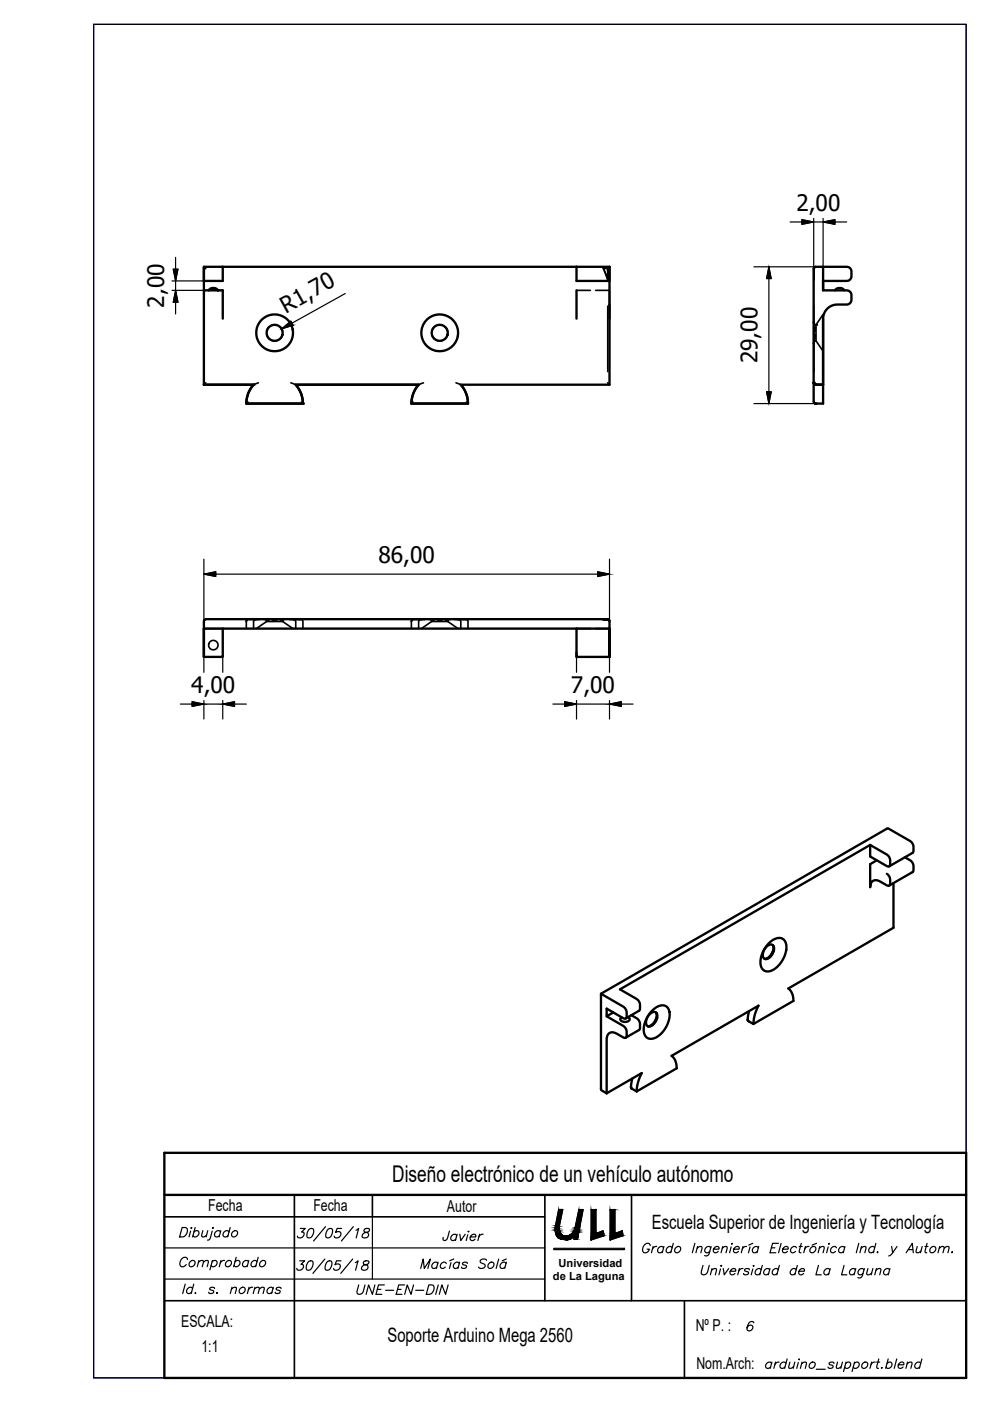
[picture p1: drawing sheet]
<svg xmlns="http://www.w3.org/2000/svg" width="210mm" height="297mm" viewBox="0 0 210 297" stroke-linecap="round" stroke-linejoin="round" font-family="sans-serif">
<!-- layer: Oculto (ISO) -->
<g fill="#000">
<circle cx="44.2" cy="61.6" r=".17"/>
<circle cx="46.2" cy="61.6" r=".17"/>
<circle cx="173" cy="68.9" r=".17"/>
<circle cx="172.9" cy="81.6" r=".17"/>
<circle cx="47.2" cy="133.3" r=".17"/>
<circle cx="63.8" cy="131.3" r=".17"/>
<circle cx="98.8" cy="131.3" r=".17"/>
</g>
<g fill="none" stroke="#000" stroke-width=".35">
<path d="M43.2 56.6l.4 .4M127.9 56.9l.9 .1 .1 2.3zM129 56.8v2.5l-1.1-2.4M129 56.8l-1.1 .1M129.2 56.6l-.2 .2M172.5 57v.1M172.5 57v2.3M172.6 56.8v2.5v-2.4M173 56.6l-.3 .1-.2 .3M56.5 70.9l.6 1M57.1 69.3l-.6 .9M57.7 68.9h1.1"/>
<path d="M57.7 72.2h1.1M59.4 69.3l.5 .9M59.9 70.9l-.5 1M91.5 70.9l.6 1M92.1 69.3l-.6 .9M92.7 68.9h1.1M92.7 72.2h1.1M94.4 69.3l.5 .9M94.9 70.9l-.5 1M122.2 61.6h3M126.3 61.6h2.9v3M128.9 64.9v13.9"/>
<path d="M172.5 72.8l.2-.4 .3-.1 1.5 2.2M172.5 64.9v13.9M172.9 69.3v.9M172.9 70.9v1M172.9 72.2h.1M172.9 68.9h.1M172.9 72.2v.1M173 68.9v3.4M174.5 66.7l-1.5 2.2-.3-.2-.2-.4M43.6 81.2l-.4 .4M52.3 85.5l-.1 .1zM52.6 85.2l-.3 .3"/>
<path d="M54.8 81.2l-1 .4M61.7 81.2l1 .4M63.9 85.2l.3 .4M87.3 85.5l-.1 .1M87.3 85.5h.1M87.6 85.2l-.4 .4M89.8 81.2l-1 .4M96.7 81.2l1 .4M98.9 85.2l.3 .4M128.8 81.2l.4 .4M172.5 81.1l.2 .3 .2 .2M172.5 85.1l.4 .5"/>
<path d="M172.5 81.2l.4 .4M172.5 81.2l.1 .1M172.5 81.2h.1M172.6 81.2v.1M172.6 81.3v.1M172.6 81.4l.1 .1M172.7 81.5h.1M172.9 81.6h.1M172.9 85.6h.1M43.2 133.3h4M43.2 131.7v.1M43.2 131.6v.1"/>
<path d="M43.2 131.7h.1M43.7 131.3l-.3 .1-.2 .3M52.2 131.8v1.5M52.3 131.5l-.1 .3M52.8 131.3l-.5 .2M55.1 131.3h-.8l-.5 .3v1.7M56 131.3l.4 .1 .1 .4-2.2 1.5M56.5 131.8h3.4M56.5 131.6h.6M57.7 131.6h1.1M59.4 131.6h.5M60.5 131.3l-.4 .1-.2 .4 2.2 1.5"/>
<path d="M61.4 131.3h2.6h-2.6M61.4 131.3l.9 .1 .4 .3v1.6M63.9 131.3l.3 .4v1.6M87.2 131.8v1.5M87.3 131.5l-.1 .3M87.6 131.3l-.4 .5M90.1 131.3l-.9 .1-.4 .3v1.6M91 131.3l.4 .1 .1 .4-2.2 1.5M91.5 131.8h3.4M91.5 131.6h.6M92.7 131.6h1.1M94.4 131.6h.5"/>
<path d="M95.5 131.3l-.4 .1-.2 .4 2.2 1.5M96.4 131.3h2.6M96.4 131.3l.9 .1 .4 .3v1.6M98.9 131.3l.3 .4v1.6M122.2 133.3h3M126.3 133.3h2.9M127.7 131.3h1.2M128.8 131.3l.2 .1M129 131.3l.2 .5"/>
<circle cx="45.2" cy="136.8" r="1"/>
</g>
<!-- layer: Visible (ISO) -->
<g fill="none" stroke="#000" stroke-width=".5">
<path d="M43.2 56.6v3M43.2 59.6v2M47.2 56.6h-4v3M47.2 56.6v3h-4M47.2 56.6h82M122.2 56.6v3h7v-3M129.2 56.6v25h-31.5a6 6 0 0 1 1.5 4h-12a6.1 6.1 0 0 1 1.6-4h-26.1a6 6 0 0 1 1.5 4h-12a5.9 5.9 0 0 1 1.6-4h-10.6M172.5 57l.5-.4h6.5l.7 .3a1.81 1.81 0 0 1 .3 1.7l-.3 .7-.4 .2-5.3 .1v2h5l.7 .3a1.94 1.94 0 0 1 .3 1.9l-.5 .6-.5 .2a4.9 4.9 0 0 0-3.9 .7 2.95 2.95 0 0 0-1.1 2.3v18h-1.5M172.9 56.6l-.3 .2-.1 .3v24M174.5 56.6v5M44.2 61.6h-1v20M44.4 61.4a1.29 1.29 0 0 1 1.8 .2h-2z"/>
<path d="M46.2 61.6h1v6M122.2 61.6v6M129.2 64.6v3M174.5 67.6v14h-1.5M177 61.6a1.25 1.25 0 0 1 2 0M43.2 81.6h10.6a5.9 5.9 0 0 0-1.6 4h12a6 6 0 0 0-1.5-4h26.1a6.1 6.1 0 0 0-1.6 4h12a6 6 0 0 0-1.5-4M172.5 81.1l.4 .5M172.5 81.1v4l.1 .3 .4 .2M172.5 81.2l.4 .4h1.6h-1.6M172.5 81.2h.1M172.6 85.3l.2 .2M172.6 81.3h.1"/>
<path d="M172.6 81.4l.1 .1M172.7 85.5l.3 .1M172.7 81.5h.1M172.8 81.5h.1M172.8 81.5l.1 .1M172.8 85.5l.1 .1M172.9 81.6h.1M47.2 133.3v6h-4M52.8 131.3h11.1M55.1 131.3l-11.6 .1-.3 .3v7.6v-6h79M61.4 131.3h28.7M87.6 131.3h11.3"/>
<path d="M96.4 131.3h32.6M122.2 133.3v6h7M122.2 138.3v1M127.9 131.3l1.1 .1 .2 .3M128.9 131.3h-1h1.1l.2 .4v7.6v-6h-7M184.5 179.1l-53 30.7 3.5 2 .3 .3 .4 .7-.1 1.4-2.9 1.7M184.5 179.1l3.9 2.4 .3 .9-.1 1.2-.2 .1-.4-.1-3.5-2zM185.9 182.4l-1.4 .8v4.9a1.29 1.29 0 0 1 .6-1.4 1.29 1.29 0 0 1 1.5 .2l1.6 .9 .4-.1 .1-1.4-.2-.5-.5-.5M188.5 183.7l5-2.9 .2-.2v-1.1l-.2-.7-.5-.5-4.8-2.7-60.8 35.1v20.2l.1 .3 1.1 .6M189.4 187.2v9.5l-22.3 12.9a3.2 3.2 0 0 1 1.1 2.6l-8.5 4.9M191.9 181.8l1.1 .6 .5 .5 .2 .7-.1 1.2-5.1 3M127.4 210.7l4.9 2.9 .5 .8v1.3l-.3 .3-.3-.1-3.6-2.1v1.7l1.4-.8"/>
<path d="M128.6 215.5l3.9 2.3 .3 .7v1.3l-.1 .2h-.5a4.1 4.1 0 0 0-2.5-1.1 1.32 1.32 0 0 0-1.1 1.5v11.4M133.2 215.6a.49 .49 0 0 1 .3 .6 .49 .49 0 0 1-.5 .4 .99 .99 0 0 1-1.5-.7l.3-.2M133.9 215.2l1.4 1 .4 .7v1.2l-.2 .3-2.8 1.6M137.4 217.6h.1M137.9 214.9a.86 .86 0 0 1 1.1-.3 .86 .86 0 0 1 .3 1.2 1.92 1.92 0 0 1-2 1.8 1.92 1.92 0 0 1 .6-2.7zM137.9 217.5l-.4 .1M138.2 214.4a2.64 2.64 0 0 1 3.1-1 3.5 3.5 0 0 1 0 4.2 4.1 4.1 0 0 1-3.6 2.6 1.86 1.86 0 0 1-1.2-2.2l.5-1.9zM138.5 217.2l-.8 .4M139.1 214.7l.2 .4M139.2 214.8v.2M139.2 215a2.79 2.79 0 0 1-1.4 2.5M139.3 215.6l-.4 1"/>
<path d="M158.5 216.2l.2 .3M158.7 216.5l1 .6M158.8 214.4l-.3 1.8M159.7 217.1l.3-1.9 .8-2-18.4 10.7a3.1 3.1 0 0 1 1.1 2.6l-8.5 4.9M162.6 203.2l-.5 .1M162.6 200.6a.85 .85 0 0 1 1.2-.3 .85 .85 0 0 1 .3 1.2 1.9 1.9 0 0 1-2 1.8 1.91 1.91 0 0 1 .5-2.7zM162.9 200.1a2.65 2.65 0 0 1 3.2-1 3.4 3.4 0 0 1 0 4.2 4.1 4.1 0 0 1-3.6 2.7 1.86 1.86 0 0 1-1.3-2.3l.6-1.9zM163.2 202.9l-.7 .4M163.8 200.4l.2 .4M163.9 200.5a2.6 2.6 0 0 1-1.3 2.7M164 201.3l-.4 1M133.8 230.5l.1 .3"/>
<path d="M133.9 230.8l1.1 .6M134.1 228.7l-.3 1.7 .1 .4M135 231.4l.3-1.9 .8-2-7.5 4.3"/>
<circle cx="58.2" cy="70.6" r="3.9"/>
<circle cx="58.2" cy="70.6" r="1.71"/>
<circle cx="93.2" cy="70.6" r="1.7"/>
<circle cx="93.2" cy="70.6" r="3.9"/>
</g>
<g fill="#000">
<circle cx="173" cy="68.9" r=".25"/>
<circle cx="43.2" cy="81.6" r=".25"/>
<circle cx="53.8" cy="81.6" r=".25"/>
<circle cx="64.2" cy="85.6" r=".25"/>
<circle cx="172.5" cy="81.2" r=".25"/>
<circle cx="172.6" cy="81.3" r=".25"/>
<circle cx="172.9" cy="81.6" r=".25"/>
</g>
<!-- layer: FRAME 070 -->
<path d="M19.9 5.2h184.9v287h-184.9z" fill="none" stroke="#00f" stroke-width=".25"/>
<!-- layer: caj 50 -->
<path d="M34.8 244.4h170v47.8h-170zM34.8 253.3h170" fill="none" stroke="#000" stroke-width=".5"/>
<!-- layer: 0 -->
<path d="M19.9 5.2h184.9v287h-184.9zM79 258v13.2M118.4 256.4h.9l-.7 3.6a1.58 1.58 0 0 0 .8 2 1.58 1.58 0 0 0 2.1-.7l.4-1 .8-3.9h.9l-1.2 6.3h-.7v-.3l-.2-.1a2.68 2.68 0 0 1-2.7 .3 2.29 2.29 0 0 1-1-2.8zM125.3 256.5l1.1-.1v5.1l1.5-.5 .2 1-2.8 .9zM129.4 256.5l1-.1v5.1l1.5-.5 .2 1-2.7 .9zM117.4 264.7h15v.2h-15z" fill="none" stroke="#000" stroke-width=".25"/>
<!-- layer: caj 35 -->
<path d="M34.8 258h80.7M62.4 253.3v38.9M79 253.3v4.7M115.5 253.3v22.5M133.9 253.3v22.5M34.8 275.8h170M145.1 275.8v16.4" fill="none" stroke="#000" stroke-width=".35"/>
<!-- layer: caj 25 -->
<path d="M34.8 264.6h80.7M34.8 271.2h80.7" fill="none" stroke="#000" stroke-width=".25"/>
<!-- layer: txt25 -->
<g fill="none" stroke="#000" stroke-width=".25">
<path d="M38.6 260.3h.7a1.1 1.1 0 0 1 .4 1.1 1.1 1.1 0 0 1-1 .9h-.6zM39.3 272.3l-.6 2M39.8 267a.78 .78 0 0 0-.9-.4 .78 .78 0 0 0-.6 .7 .92 .92 0 0 0 .2 1.3 .96 .96 0 0 0 1-.5M40.3 267.5a.59 .59 0 0 1 .9-.2 .59 .59 0 0 1-.1 1 .59 .59 0 0 1-.9 .2 .59 .59 0 0 1 .1-1zM40.4 261l-.3 1.3M40.5 260.4h.2zM40.8 273.2a.71 .71 0 0 0-1 0 .71 .71 0 0 0 .1 1.1l.7-.3M41.1 272.3l-.6 2M41.1 261.2a.59 .59 0 0 1 .9-.2 .59 .59 0 0 1 0 1 .62 .62 0 0 1-1.1 0M41.3 274.2h.2zM41.4 260.3l-.6 2M42.1 267.6l.6-.4 .4 .1-.2 1.3"/>
<path d="M42.2 267.2l-.4 1.4M43 260.9l-.2 1.3 .4 .1 .6-.4M43.1 267.6l.6-.4 .5 .1-.3 1.3M44.1 260.9l-.4 1.4M45 267.5a.59 .59 0 0 1 .9-.2 .59 .59 0 0 1-.1 1 .62 .62 0 0 1-1 0M45 261l-.4 1.5-.2 .3-.4 .1M45 267.2l-.5 2M45.1 260.4h.2zM45.5 273.2a.53 .53 0 0 0-.6-.3 .53 .53 0 0 0-.4 .5l.8 .3v.3a.62 .62 0 0 1-1.1 0M45.9 274.2h.2zM46.7 261.2a.71 .71 0 0 0-1 0 .71 .71 0 0 0 .1 1.1l.7-.3M46.8 260.9l-.3 1.4"/>
<path d="M46.8 267.2l-.3 1.4M47.6 267.2a.87 .87 0 0 0-.9 .6M48 267.5a.59 .59 0 0 1 .9-.2 .59 .59 0 0 1 0 1 .59 .59 0 0 1-1 .2 .59 .59 0 0 1 .1-1zM48.6 261.2a.71 .71 0 0 0-1.1 0 .71 .71 0 0 0 .1 1.1l.7-.3M48.8 260.3l-.5 2M49.1 273.3l.6-.4 .4 .1-.2 1.3M49.2 272.9l-.4 1.4M49.3 261.2a.56 .56 0 0 1 .8-.3 .56 .56 0 0 1 .2 .8 .62 .62 0 0 1-.6 .6 .62 .62 0 0 1-.6-.6zM49.8 267.5a.59 .59 0 0 1 .9-.2 .59 .59 0 0 1 0 1 .62 .62 0 0 1-1.1 0M50.1 266.6l-.6 2M50.9 273.2a.59 .59 0 0 1 .9-.2 .59 .59 0 0 1 0 1 .59 .59 0 0 1-1 .1 .59 .59 0 0 1 .1-.9zM52.7 267.5a.71 .71 0 0 0-1.1 0 .71 .71 0 0 0 .1 1.1l.8-.3"/>
<path d="M52.8 267.2l-.4 1.4M52.8 272.9l-.4 1.4M53.6 272.9a.87 .87 0 0 0-.9 .6M53.9 273.3l.6-.4 .5 .1-.3 1.3M54 272.9l-.3 1.4M54.5 267.5a.71 .71 0 0 0-1.1 0 .71 .71 0 0 0 .1 1.1l.8-.3M54.7 266.6l-.5 2M55 273.3l.6-.4 .4 .1-.2 1.3M55.3 267.5a.56 .56 0 0 1 .7-.3 .56 .56 0 0 1 .3 .8 .62 .62 0 0 1-.7 .6 .62 .62 0 0 1-.6-.6zM57.9 273.2a.71 .71 0 0 0-1.1 0 .71 .71 0 0 0 .1 1.1l.8-.3M58 272.9l-.4 1.4M59.6 273.2a.53 .53 0 0 0-.6-.3 .53 .53 0 0 0-.4 .5l.8 .3v.3a.62 .62 0 0 1-1.1 0"/>
<path d="M63.5 267.3h1.1l-.8 .8h.3a.78 .78 0 0 1 0 1 .78 .78 0 0 1-1.1 .1l-.1-.3M63.7 260.5h1l-.8 .7h.3a.78 .78 0 0 1 0 1.1 .78 .78 0 0 1-1 .1l-.1-.3M65.5 267.4h.8a1.2 1.2 0 0 1-.1 1.3 1.2 1.2 0 0 1-1.2 .5 1.64 1.64 0 0 1 .5-1.8zM65.6 260.6h.8a1.2 1.2 0 0 1 0 1.3 1.2 1.2 0 0 1-1.2 .5 1.69 1.69 0 0 1 .4-1.8zM68.9 266.9l-2.6 3.1M69 260.1l-2.5 3M69.5 267.4h.8a1.2 1.2 0 0 1-.1 1.3 1.2 1.2 0 0 1-1.2 .5 1.65 1.65 0 0 1 .5-1.8zM69.6 260.6h.8a1.2 1.2 0 0 1 0 1.3 1.2 1.2 0 0 1-1.2 .5 1.69 1.69 0 0 1 .4-1.8zM72.3 267.3h-1l-.3 .9a.67 .67 0 0 1 1.1 0 .67 .67 0 0 1-.4 1 .62 .62 0 0 1-1-.3M72.4 260.5h-.9l-.3 .8a.66 .66 0 0 1 1 .1 .66 .66 0 0 1-.4 1 .61 .61 0 0 1-.9-.3M74.8 266.9l-2.6 3.1M74.9 260.1l-2.5 3"/>
<path d="M75.3 267.7l.6-.4-.5 2M75.5 260.8l.5-.3-.5 2M77.2 267.4l-.2 .4 .2 .3a.66 .66 0 0 1 .8 .5 .75 .75 0 0 1-.6 .7 .75 .75 0 0 1-.8-.4 1.37 1.37 0 0 1 1.4-.9l.2-.6zM77.4 260.6l-.2 .3 .2 .3a.68 .68 0 0 1 .8 .6 .76 .76 0 0 1-.6 .6 .76 .76 0 0 1-.8-.3 1.37 1.37 0 0 1 1.4-1l.1-.5zM89.2 268.9l.5-2 .3 2 1.3-2-.6 2M92.8 267.9a.71 .71 0 0 0-1 0 .71 .71 0 0 0 .1 1l.7-.3M92.9 267.6l-.4 1.3M94.6 267.9a.71 .71 0 0 0-1 0 .71 .71 0 0 0 .1 1l.7-.3M95.3 261l-.6 1.8-.3 .2-.4-.1v-.5M95.6 267.7l-.3 1.2M96.2 266.9l-.9 .4M96.8 262a.71 .71 0 0 0-1 0 .71 .71 0 0 0 .1 1l.7-.3"/>
<path d="M96.9 261.7l-.3 1.3M97.4 267.9a.71 .71 0 0 0-1.1 0 .71 .71 0 0 0 .1 1l.8-.3M97.5 267.6l-.4 1.3M97.5 261.7l.2 1.3 .9-1.3M99.1 267.9a.53 .53 0 0 0-.6-.3 .53 .53 0 0 0-.4 .5l.8 .3v.2a.62 .62 0 0 1-1.1 0M99.2 261.8l-.4 1.2M99.3 261.1h.1zM99.7 262.3h1.2v-.2a.66 .66 0 0 0-.8-.4 .66 .66 0 0 0-.4 .7 .56 .56 0 0 0 .4 .6 .56 .56 0 0 0 .6-.3M101.7 261.7l-.4 1.3M102.4 261.7a.87 .87 0 0 0-.9 .6M103.2 267.2a.74 .74 0 0 0-.8-.3 .74 .74 0 0 0-.6 .7l1 .5a.71 .71 0 0 1-.4 .9 .71 .71 0 0 1-.9-.4M103.7 267.9a.56 .56 0 0 1 .7-.3 .56 .56 0 0 1 .3 .8 .62 .62 0 0 1-.6 .5 .62 .62 0 0 1-.7-.5z"/>
<path d="M105.7 266.9l-.5 2M107.3 267.9a.71 .71 0 0 0-1.1 0 .71 .71 0 0 0 .1 1l.8-.3M107.4 266.9l-.9 .4M107.4 267.6l-.4 1.3M137.9 264.1a.78 .78 0 0 0-.9-.5 .78 .78 0 0 0-.6 .8 .89 .89 0 0 0 .2 1.2 .91 .91 0 0 0 1.1-.8h-.5M138.5 264.3l-.4 1.3M139.2 264.3a.87 .87 0 0 0-.9 .5M140.7 264.6a.71 .71 0 0 0-1.1 0 .71 .71 0 0 0 .1 1l.8-.3M140.8 264.3l-.4 1.3M142.5 264.6a.71 .71 0 0 0-1 0 .71 .71 0 0 0 0 1l.8-.3M142.8 263.6l-.6 2M143.3 264.6a.56 .56 0 0 1 .7-.3 .56 .56 0 0 1 .3 .7 .62 .62 0 0 1-.6 .6 .62 .62 0 0 1-.7-.6z"/>
<path d="M147.3 263.6l-.5 2M147.8 264.7l.6-.4 .4 .1-.2 1.2M147.9 264.3l-.4 1.3M149.1 268.3l-.4 1.4a.67 .67 0 0 0 .6 .6 .67 .67 0 0 0 .7-.6l.4-1.4M150.7 264.6a.71 .71 0 0 0-1.1 0 .71 .71 0 0 0 .1 1l.8-.3M150.8 264.3l-.4 1.5a.64 .64 0 0 1-1 .4M150.9 269.3l.5-.3h.5l-.2 1.3M151 269l-.4 1.3M151.3 264.8h1.1l.1-.1a.65 .65 0 0 0-.8-.4 .65 .65 0 0 0-.5 .7 .55 .55 0 0 0 .4 .6 .55 .55 0 0 0 .7-.3M152.8 269l-.4 1.3M152.8 268.4h.2zM153.1 264.7l.6-.4 .5 .1-.3 1.2"/>
<path d="M153.2 264.3l-.3 1.3M153.3 269l.3 1.3 .9-1.3M154.8 269.5h1.2v-.2a.66 .66 0 0 0-.8-.3 .66 .66 0 0 0-.4 .7v.3a.58 .58 0 0 0 .5 .3 .58 .58 0 0 0 .5-.3M155 264.4l-.3 1.2M155.1 263.7h.2zM155.6 264.8h1.1l.1-.1a.65 .65 0 0 0-.8-.4 .65 .65 0 0 0-.5 .7v.3a.58 .58 0 0 0 .6 .4 .58 .58 0 0 0 .5-.4M156.8 269l-.4 1.3M157.5 264.3l-.3 1.3M157.5 269a.87 .87 0 0 0-.9 .5M158.3 264.3a.87 .87 0 0 0-.9 .5M158.9 269.2a.53 .53 0 0 0-.6-.2 .53 .53 0 0 0-.4 .4l.8 .3v.3a.62 .62 0 0 1-1.1 0M159 264.4l-.3 1.2"/>
<path d="M159.6 263.6l-.9 .4M159.6 269l-.3 1.3M159.7 268.4h.2zM160.8 264.6a.71 .71 0 0 0-1.1 0 .71 .71 0 0 0 .1 1l.8-.3M160.9 264.3l-.4 1.3M161.4 269.2a.71 .71 0 0 0-1.1 0 .71 .71 0 0 0 .1 1.1l.8-.3M161.6 268.3l-.5 2M163.2 269.2a.71 .71 0 0 0-1.1 0 .71 .71 0 0 0 .1 1.1l.8-.3M163.3 269l-.4 1.3M163.5 264.6h.8M165 269.2a.71 .71 0 0 0-1.1 0 .71 .71 0 0 0 .1 1.1l.8-.3M165 263.6h-1.2l-.5 2h1.2"/>
<path d="M165.2 268.3l-.5 2M165.6 263.6l-.5 2M165.9 264.8h1.2v-.1a.66 .66 0 0 0-.8-.4 .66 .66 0 0 0-.4 .7 .56 .56 0 0 0 .4 .6 .56 .56 0 0 0 .7-.3M168.8 269.2a.71 .71 0 0 0-1 0 .71 .71 0 0 0 0 1.1l.8-.3M168.9 264.6a.71 .71 0 0 0-1.1 0 .71 .71 0 0 0 .1 1l.8-.3M169.1 268.3l-.6 2M169.4 269.5h1.1l.1-.2a.65 .65 0 0 0-.8-.3 .65 .65 0 0 0-.5 .7l.1 .3a.57 .57 0 0 0 .5 .3 .57 .57 0 0 0 .5-.3M169.4 264.3h.7M169.9 263.6l-.4 1.6v.3l.3 .1M170.8 264.3l-.4 1.3M171.5 264.3a.87 .87 0 0 0-.9 .5M171.9 264.6a.59 .59 0 0 1 .9-.2 .59 .59 0 0 1 0 .9 .59 .59 0 0 1-1 .2 .59 .59 0 0 1 .1-.9z"/>
<path d="M173.1 263.6l-.9 .4M173.5 268.3l-.5 2h1.1M173.7 264.7l.6-.4 .4 .1-.2 1.2M173.8 264.3l-.3 1.3M175.6 264.4l-.3 1.2M175.7 263.7h.2zM175.9 269.2a.71 .71 0 0 0-1 0 .71 .71 0 0 0 .1 1.1l.7-.3M176 269l-.3 1.3M177.4 264.6a.71 .71 0 0 0-1.1 0 .71 .71 0 0 0 .1 1l.8-.3M179 268.3l-.6 2h1.2M179.1 264.6a.71 .71 0 0 0-1.1 0 .71 .71 0 0 0 .1 1l.8-.3M179.1 264.3l-.3 1.3"/>
<path d="M181.4 269.2a.71 .71 0 0 0-1.1 0 .71 .71 0 0 0 .1 1.1l.8-.3M181.4 269l-.3 1.3M182.1 263.6l-.5 2M182.6 264.7l.5-.4 .5 .1-.2 1.2M182.7 264.3l-.4 1.3M183.2 269.2a.71 .71 0 0 0-1.1 0 .71 .71 0 0 0 .1 1.1l.8-.3M183.3 269l-.5 1.5a.64 .64 0 0 1-.9 .4M184 269l-.2 1.2 .4 .1 .6-.4M185.1 269l-.4 1.3M185.4 264.6a.71 .71 0 0 0-1 0 .71 .71 0 0 0 .1 1l.7-.3M185.7 263.6l-.5 2M185.7 269.3l.6-.3h.4l-.2 1.3"/>
<path d="M185.8 269l-.3 1.3M186 265.5h.1zM188.6 269.2a.71 .71 0 0 0-1 0 .71 .71 0 0 0 .1 1.1l.7-.3M188.7 269l-.4 1.3M189 264.3l.3 1.3 .9-1.3M189.3 265.6l-.3 .4-.6 .3M192.1 265.6l1.3-2 .2 2M192.6 264.9h.9M194.5 264.3l-.3 1.2 .5 .1 .6-.4M195.5 264.3l-.3 1.3M196.1 264.3h.7M196.6 263.6l-.5 1.6v.3l.4 .1"/>
<path d="M197.4 264.6a.59 .59 0 0 1 .9-.2 .59 .59 0 0 1-.1 .9 .59 .59 0 0 1-.9 .2 .59 .59 0 0 1 .1-.9zM199.1 264.7l.6-.4 .5 .1-.3 1.2M199.2 264.3l-.3 1.3M200.2 264.7l.6-.4 .4 .1-.2 1.2M201.8 265.5h.2zM163.6 289.1a.71 .71 0 0 0-1.1 0 .71 .71 0 0 0 .1 1l.8-.3M163.7 288.8l-.4 1.3M164.4 288.8l-.3 1.3M165.2 288.8a.87 .87 0 0 0-.9 .6M166.6 289.1a.71 .71 0 0 0-1 0 .71 .71 0 0 0 .1 1l.7-.3M166.9 288.1l-.5 2M167.5 288.8l-.3 1.2 .5 .1 .6-.4"/>
<path d="M168.5 288.8l-.3 1.3M169.3 288.9l-.4 1.2M169.3 288.2h.2zM169.9 289.2l.6-.4 .5 .1-.3 1.2M170 288.8l-.3 1.3M171.8 289.1a.59 .59 0 0 1 .9-.2 .59 .59 0 0 1-.1 .9 .56 .56 0 0 1-.7 .3 .56 .56 0 0 1-.3-.7zM173.1 290.3h1.9M176.8 289.1v-.2a.6 .6 0 0 0-1 .4l.6 .2 .3 .2a.6 .6 0 0 1-.6 .4 .6 .6 0 0 1-.5-.3M177.6 288.8l-.3 1.2 .5 .1 .6-.4M178.6 288.8l-.3 1.3M179.3 289.1a.59 .59 0 0 1 .9-.2 .59 .59 0 0 1-.1 .9 .62 .62 0 0 1-1 0M179.4 288.8l-.6 2"/>
<path d="M181.1 289.1a.59 .59 0 0 1 .9-.2 .59 .59 0 0 1 0 .9 .62 .62 0 0 1-1.1 0M181.2 288.8l-.5 2M182.9 289.1a.59 .59 0 0 1 .9-.2 .59 .59 0 0 1 0 .9 .59 .59 0 0 1-1 .2 .59 .59 0 0 1 .1-.9zM184.8 288.8l-.3 1.3M185.6 288.8a.87 .87 0 0 0-.9 .6M185.9 288.8h.6M186.3 288.1l-.4 1.6v.3l.4 .1M186.9 290h.1zM188.1 289.1a.59 .59 0 0 1 .9-.2 .59 .59 0 0 1-.1 .9 .62 .62 0 0 1-1 0M188.3 288.1l-.5 2M190.1 288.1l-.5 2M190.5 289.4h1.1l.1-.2a.66 .66 0 0 0-.8-.4 .66 .66 0 0 0-.5 .7 .56 .56 0 0 0 .4 .7 .56 .56 0 0 0 .7-.4"/>
<path d="M192.3 289.2l.6-.4 .5 .1-.3 1.2M192.4 288.8l-.3 1.3M195.2 289.1a.71 .71 0 0 0-1 0 .71 .71 0 0 0 .1 1l.7-.3M195.5 288.1l-.6 2"/>
</g>
<!-- layer: 0 -->
<g fill="#000" stroke="#000" stroke-width=".21">
<path d="M125.3 256.5h1.1zM130.2 256.4h.2zM119 262.7h1.8zM119.9 262.8h.6zM121.7 262.5h.8l-.1 .2zM125.3 262v.9zM125.3 262h2.8l-2.8 .9zM127.6 261.1h.3zM129.4 262v.9zM129.4 262h2.7l-2.7 .9z"/>
<path d="M117.8 259.8l.8 .2v-.2zM117.8 259.8l.8 .2h-.9z"/>
<path d="M118.4 256.4l.2 3.4 .7-3.4zM118.4 256.4l.2 3.4h-.8z"/>
<path d="M122.7 256.4l.2 3.9 .7-3.9zM122.7 256.4l.2 3.9h-1z"/>
<path d="M125.3 256.5l1.1 5v-5zM125.3 256.5l1.1 5h-1.1z"/>
<path d="M130.2 256.4l.2 .1zM129.4 256.5h1z"/>
<path d="M129.4 256.5l1 5v-5zM129.4 256.5l1 5h-1z"/>
<path d="M117.7 260.3l.9 .2v-.2zM117.7 260.3l.9 .2h-.9z"/>
<path d="M117.7 260.2l.9 .1v-.1zM117.7 260.2l.9 .1h-.9z"/>
<path d="M117.7 260.5l.9 .2v-.2zM117.7 260.5l.9 .2h-.9z"/>
<path d="M117.7 260l.9 .2v-.2zM117.7 260l.9 .2h-.9z"/>
<path d="M117.7 260.7l.9 .2v-.2zM117.7 260.7l.9 .2h-.9z"/>
<path d="M117.7 260.9l.9 .1zM117.7 260.9l.9 .1z"/>
<path d="M117.7 261l1 .2-.1-.2zM117.7 261l1 .2h-1z"/>
<path d="M117.7 261.2h1zM117.7 261.2h1z"/>
<path d="M117.8 261.2l1 .1-.1-.1zM117.8 261.2l1 .1h-1z"/>
<path d="M117.8 261.3l1.1 .2-.1-.2zM117.8 261.3l1.1 .2h-1.1z"/>
<path d="M117.8 261.5l1.2 .1zM117.8 261.5l1.2 .1z"/>
<path d="M117.8 261.6l1.3 .1zM117.8 261.6l1.3 .1h-1.2z"/>
<path d="M117.9 261.7l1.3 .1zM117.9 261.7l1.3 .1h-1.3z"/>
<path d="M117.9 261.8h1.3zM117.9 261.8h1.3z"/>
<path d="M117.9 261.8l1.5 .1zM117.9 261.8l1.5 .1z"/>
<path d="M118 261.9l1.5 .1zM118 261.9l1.5 .1zM118 262h1.5zM118 262h1.5z"/>
<path d="M118 262l1.7 .1zM118 262l1.7 .1z"/>
<path d="M118.1 262.1h1.8zM118.1 262.1h1.8z"/>
<path d="M118.1 262.1h1.8zM118.1 262.1h1.8z"/>
<path d="M119.9 262.8l.4 .1zM120.1 262.9h.2z"/>
<path d="M119.4 262.8h1.2zM119.4 262.8h1.1z"/>
<path d="M119.2 262.8h1.5zM119.2 262.8h1.4z"/>
<path d="M119 262.7h1.8zM119 262.7l1.7 .1z"/>
<path d="M118.8 262.6h2.2zM118.8 262.6l2 .1zM119 262.7h1.8z"/>
<path d="M118.5 262.5l2.5 .1 .2-.1zM118.5 262.5l2.5 .1h-2.2z"/>
<path d="M118.3 262.4l2.9 .1 .2-.1zM118.3 262.4l2.9 .1h-2.7z"/>
<path d="M118.3 262.3h3.2zM118.3 262.3l3.1 .1z"/>
<path d="M118.3 262.3h3.2zM118.3 262.3h3.2z"/>
<path d="M118.3 262.3h3.3zM118.3 262.3h3.3z"/>
<path d="M118.3 262.3h3.3zM118.3 262.3h3.2z"/>
<path d="M121.7 262.5v.2h.7zM121.7 262.7h.7z"/>
<path d="M121.7 262.4h.8zM121.7 262.4h.8z"/>
<path d="M121.7 262.4h.8zM121.7 262.4l.8 .1z"/>
<path d="M121.7 262.4h.8zM121.7 262.4h.8z"/>
<path d="M121.7 262.4h.8zM121.7 262.4h.8z"/>
<path d="M121.7 262.4h.8zM121.7 262.4h.8z"/>
<path d="M121.6 262.3h.9zM121.6 262.3h.9z"/>
<path d="M121.6 262.3h.9zM121.6 262.3h.9z"/>
<path d="M121.6 262.3h.9zM121.6 262.3h.9z"/>
<path d="M121.6 262.3h.9zM121.6 262.3h.9z"/>
<path d="M121.7 262.3h.8zM121.7 262.3l.8 .1z"/>
<path d="M118.2 262.2h4.3zM118.2 262.2l4.3 .1z"/>
<path d="M120.1 262.1h2.5zM119.9 262.1h2.7z"/>
<path d="M118.1 262.1l4.4 .1 .1-.1zM118.1 262.1l4.4 .1h-4.3z"/>
<path d="M120.3 262h2.3zM120.1 262.1h2.5z"/>
<path d="M120.6 262h2zM120.3 262h2.3z"/>
<path d="M120.8 261.8l1.8 .2v-.2zM120.6 262l.2-.2 1.8 .2z"/>
<path d="M121 261.7l1.6 .1v-.1zM120.8 261.8l.2-.1 1.6 .1z"/>
<path d="M121.3 261.5l1.3 .2 .1-.2zM121 261.7l.3-.2 1.3 .2z"/>
<path d="M121.5 261.3l1.2 .2v-.2zM121.5 261.3l1.2 .2h-1.4z"/>
<path d="M121.6 261.1l1.1 .2 .1-.2zM121.6 261.1l1.1 .2h-1.2z"/>
<path d="M121.7 260.8l1.1 .3v-.3zM121.7 260.8l1.1 .3h-1.2z"/>
<path d="M121.9 260.6l.9 .2v-.2zM121.9 260.6l.9 .2h-1.1z"/>
<path d="M121.9 260.3l.9 .3 .1-.3zM121.9 260.3l.9 .3h-.9z"/>
<path d="M125.3 261.5h1.1zM125.3 261.5h1.1z"/>
<path d="M127.6 261.1l.4 .4-.1-.4zM126.4 261.5l1.2-.4 .4 .4z"/>
<path d="M126.4 261.5h1.6zM126.4 261.5h1.6z"/>
<path d="M125.3 261.5l2.8 .5-.1-.5zM125.3 261.5l2.8 .5h-2.8z"/>
<path d="M131.9 261l.1 .5zM130.4 261.5l1.5-.5 .1 .5z"/>
<path d="M129.4 261.5l2.7 .5-.1-.5zM129.4 261.5l2.7 .5h-2.7z"/>
</g>
<!-- layer: Cota (ISO) -->
<g fill="none" stroke="#000" stroke-width=".25">
<path d="M36.5 59.6h10.7M37.2 54.6v5l-.5-2.5h1l-.5 2.5v2l-.5 2.5h1l-.5-2.5v5M159.8 56.6h13.2M163 56.6l-.5 2.5h1l-.5-2.5v29l-.5-2.5h1l-.5 2.5M167.5 47.1h5l-2.5 .5v-1l2.5 .5h2l2.5 .5v-1l-2.5 .5h5M172.5 46.3v10.8M174.5 46.3v13.3M36.5 61.6h10.7M73.2 62.2l-13.5 7.5 2-1.6 .5 .9-2.5 .7M159.8 85.6h13.2M43.2 118.6v13.1M129.2 118.6v13.2"/>
<path d="M43.2 121.7l2.5 .5v-1l-2.5 .5h86l-2.5 .5v-1l2.5 .5M43.2 139.3v3.2M47.2 139.3v3.2M122.2 139.3v3.2M129.2 139.3v3.2M38.2 149.3h5l-2.5 .5v-1l2.5 .5h4l2.5 .5v-1l-2.5 .5h5M43.2 148.5v4M47.2 148.5v4M117.2 149.3h5l-2.5 .5v-1l2.5 .5h7l2.5 .5v-1l-2.5 .5h5M122.2 148.5v4M129.2 148.5v4"/>
</g>
<g fill="#000" stroke="#000" stroke-width=".21">
<path d="M36.7 57.1h1l-.5 2.5zM163 56.6l.5 2.5h-1zM37.2 61.6l.5 2.5h-1zM162.5 83.1h1l-.5 2.5z"/>
<path d="M170 46.6l2.5 .5h-2.5zM170 47.1v.5l2.5-.5z"/>
<path d="M174.5 47.1l2.5-.5v.5zM174.5 47.1l2.5 .5v-.5z"/>
<path d="M60.6 69l1.1-.9 .5 .9zM59.7 69.7l2.5-.7h-1.6z"/>
<path d="M43.2 121.7l2.5-.5v.5zM43.2 121.7l2.5 .5v-.5z"/>
<path d="M126.7 121.2l2.5 .5h-2.5zM126.7 121.7v.5l2.5-.5z"/>
<path d="M40.7 148.8l2.5 .5h-2.5zM40.7 149.3v.5l2.5-.5z"/>
<path d="M47.2 149.3l2.5-.5v.5zM47.2 149.3l2.5 .5v-.5z"/>
<path d="M119.7 148.8l2.5 .5h-2.5zM119.7 149.3v.5l2.5-.5z"/>
<path d="M129.2 149.3l2.5-.5v.5zM129.2 149.3l2.5 .5v-.5z"/>
</g>
<g font-size="4.9">
<text x="83.2" y="250.5">Diseño electrónico de un vehículo autónomo</text>
<text x="74.4" y="275.5">UNE-EN-DIN</text>
<text x="157" y="283.3">6</text>
</g>
<g font-size="4.8">
<text x="168.8" y="44.7">2,00</text>
<text x="34.8" y="65.2" transform="rotate(-90 34.8 65.2)">2,00</text>
<text x="60.6" y="66.5" transform="rotate(-29 60.6 66.5)">R1,70</text>
<text x="160.6" y="77.1" transform="rotate(-90 160.6 77.1)">29,00</text>
<text x="80.2" y="119.3">86,00</text>
<text x="40.6" y="146.9">4,00</text>
<text x="121.1" y="146.9">7,00</text>
</g>
<g font-size="4.2">
<text x="138.2" y="260.7">Escuela Superior de Ingeniería y Tecnología</text>
<text x="82.2" y="284.6">Soporte Arduino Mega 2560</text>
</g>
<g font-size="3.5">
<text x="44.2" y="256.7">Fecha</text>
<text x="66.4" y="256.7">Fecha</text>
<text x="94.8" y="257">Autor</text>
<text x="38.4" y="281.4">ESCALA:</text>
<text x="42.7" y="286.8">1:1</text>
<text x="147.5" y="282.2">Nº P. :</text>
<text x="147.6" y="290.2">Nom.Arch:</text>
</g>
<g font-size="2.4">
<text x="118.4" y="268.5">Universidad</text>
<text x="117.2" y="271.4">de La Laguna</text>
</g>
</svg>
